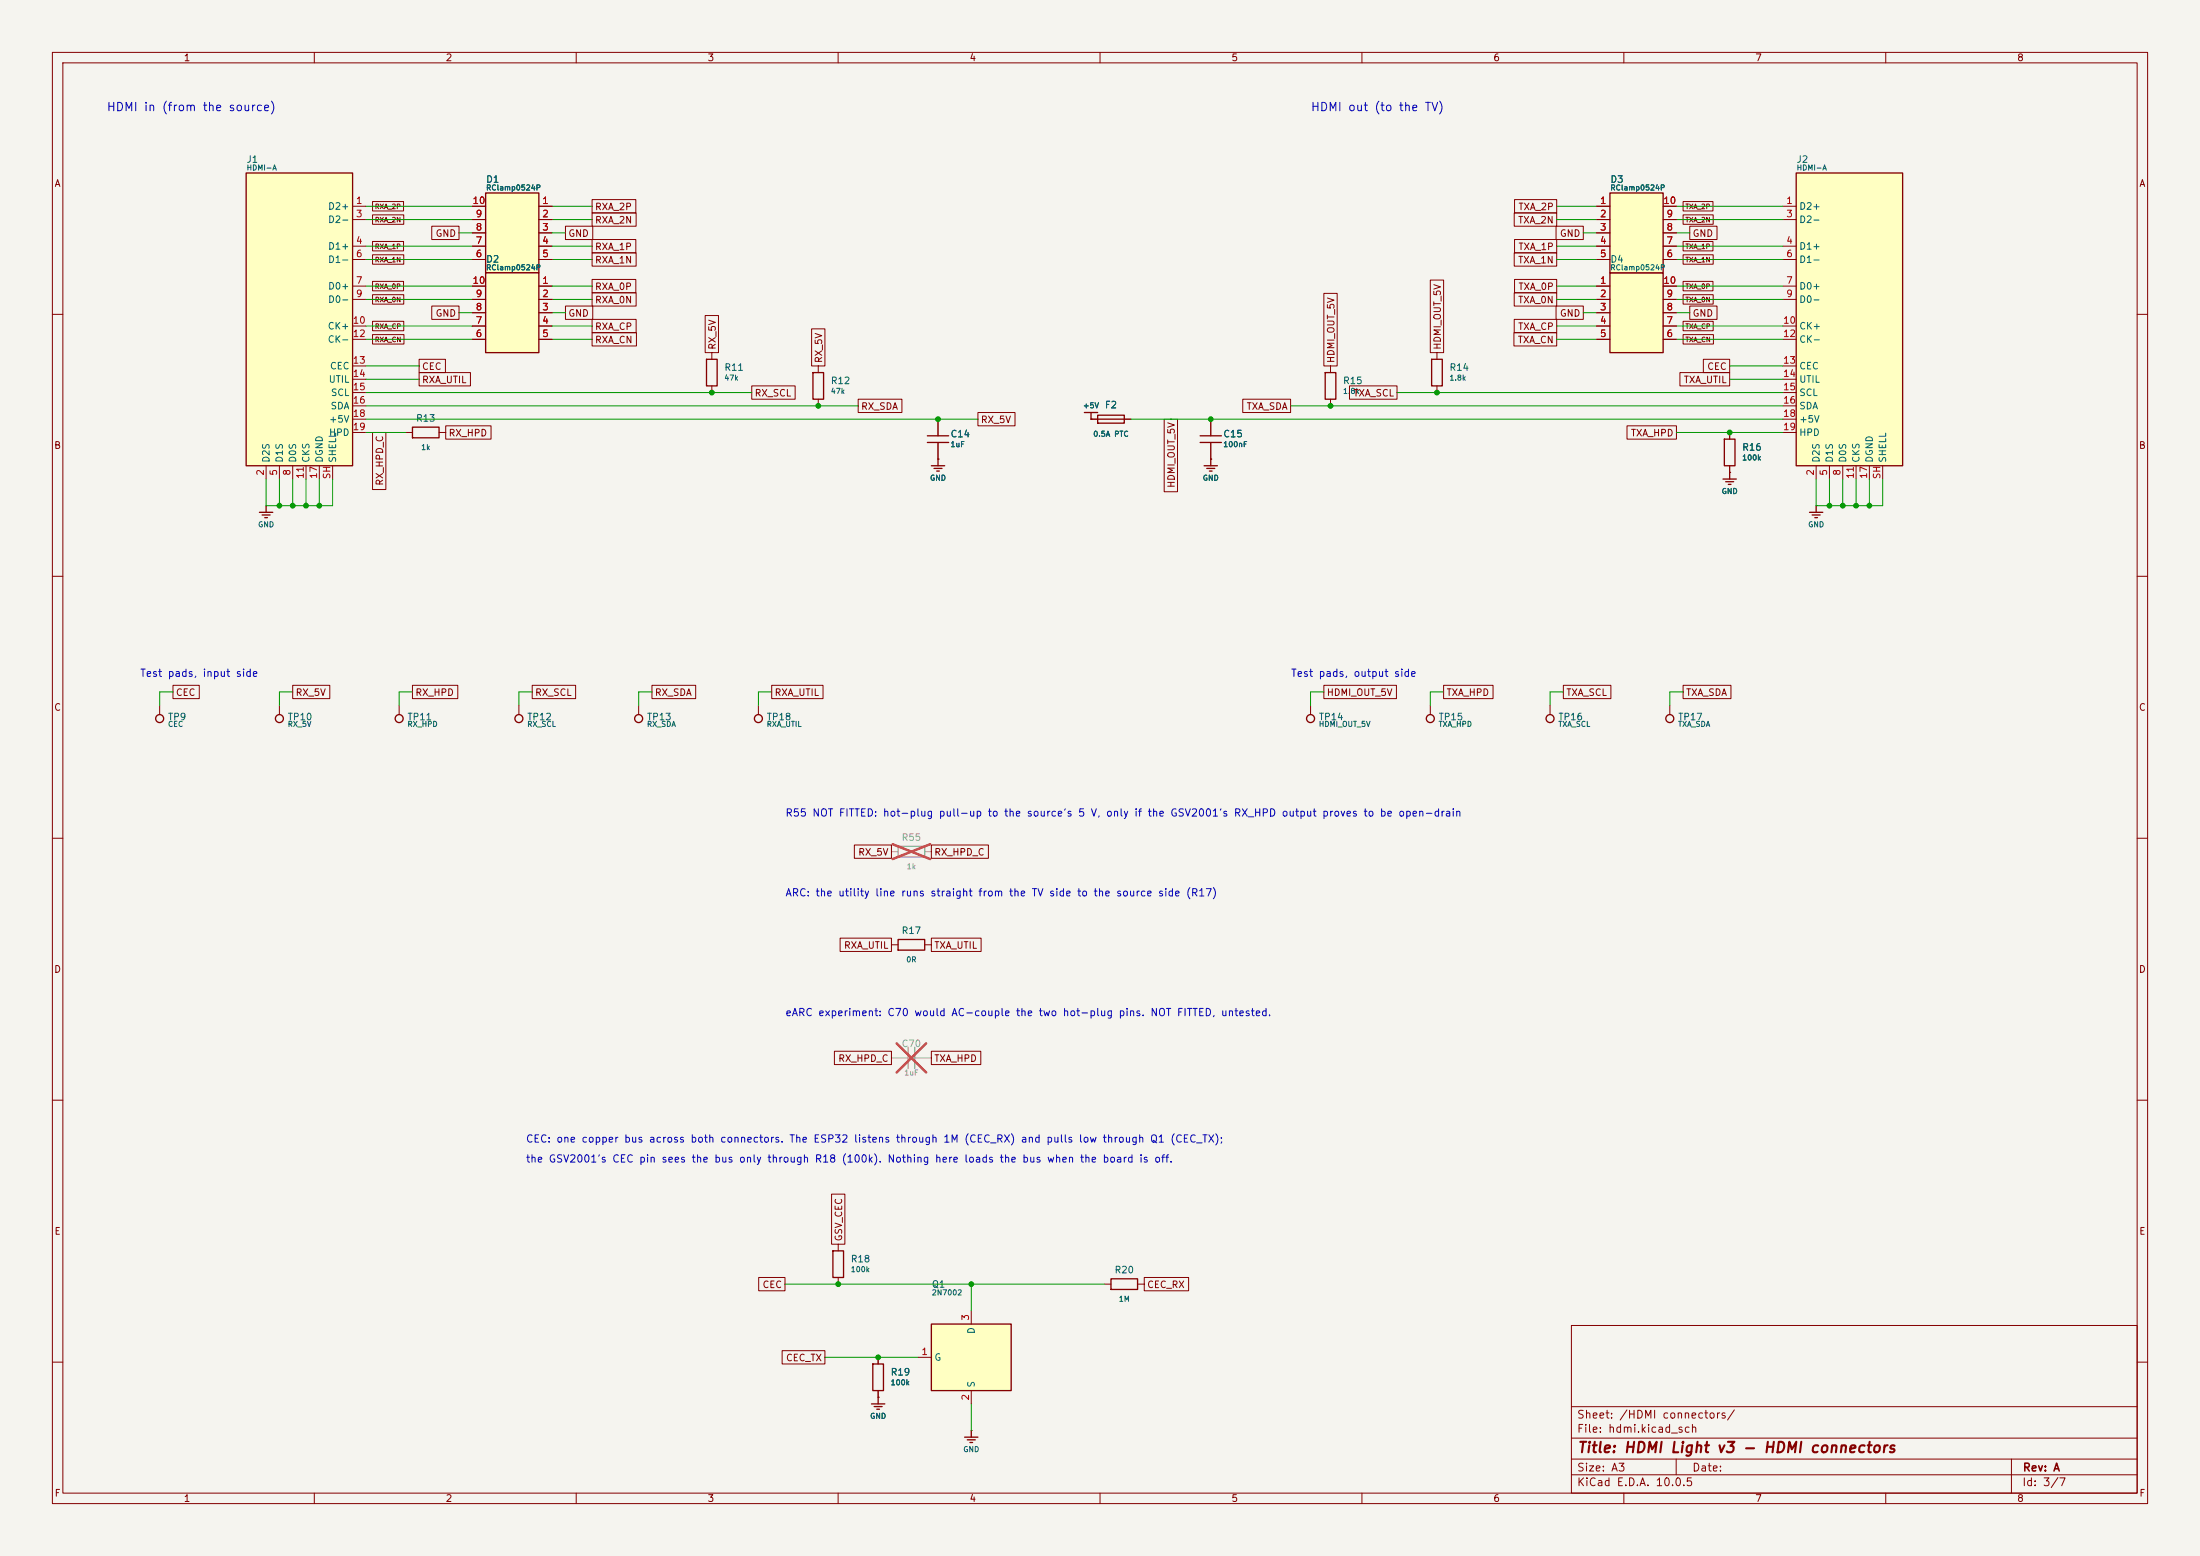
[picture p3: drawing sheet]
<svg xmlns="http://www.w3.org/2000/svg" width="420mm" height="297mm" viewBox="0 0 420 297" stroke-linecap="round" stroke-linejoin="round" font-family="sans-serif">
<path d="M0 0h420v297h-420z" fill="#f5f4ef" stroke="#f5f4ef" stroke-width=".19"/>
<g fill="none" stroke="#840000" stroke-width=".19">
<path d="M10 10h400v277h-400zM12 12h396v273h-396zM60 10v2M110 10v2M160 10v2M210 10v2M260 10v2M310 10v2M360 10v2M10 60h2M274.3 67.3v1.3M274.3 73.7v1.2"/>
<path d="M408 60h2M231.1 87.6h.1M231.1 80v3.2M231.1 84.5v3.1M10 110h2M408 110h2M10 160h2M408 160h2M10 210h2M408 210h2M300 253h108v32h-108zM10 260h2"/>
<path d="M300 278.5h108M300 274.5h108M300 268.5h108M320 278.5v3M384 278.5v6.5M408 260h2M60 285v2M110 285v2M160 285v2M210 285v2M260 285v2M300 281.5h108"/>
<path d="M310 285v2M360 285v2"/>
</g>
<path d="M171.4 161.5h5.1v2.1h-5.1z" fill="none" stroke="#9c9b98" stroke-width=".25"/>
<path d="M170.2 162.6h1.2M176.5 162.6h1.3" fill="none" stroke="#9c9b98" stroke-width=".19"/>
<path d="M170.4 161.1l7.2 2.9M177.6 161.1l-7.2 2.9" fill="none" stroke="#e12e31" stroke-width=".46"/>
<path d="M273.3 68.6h2v5.1h-2zM229.1 83.2h4.1M229.1 84.5h4.1M229.9 88.9h2.5M230.4 89.4h1.5M230.9 89.9h.5M231.1 87.6v1.3" fill="none" stroke="#840000" stroke-width=".25"/>
<path d="M307.3 52.1h10.2v15.2h-10.2z" fill="#ffffc2"/>
<path d="M307.3 52.1h10.2v15.2h-10.2z" fill="none" stroke="#840000" stroke-width=".25"/>
<path d="M304.8 54.6h2.5M304.8 57.2h2.5M304.8 59.7h2.5M317.5 54.6h2.5M317.5 57.2h2.5M317.5 59.7h2.5M304.8 62.2h2.5M304.8 64.8h2.5M317.5 62.2h2.5M317.5 64.8h2.5" fill="none" stroke="#840000" stroke-width=".19"/>
<path d="M307.3 36.8h10.2v15.3h-10.2z" fill="#ffffc2"/>
<path d="M307.3 36.8h10.2v15.3h-10.2z" fill="none" stroke="#840000" stroke-width=".25"/>
<path d="M304.8 39.4h2.5M317.5 39.4h2.5M304.8 41.9h2.5M304.8 44.5h2.5M304.8 47h2.5M304.8 49.5h2.5M317.5 41.9h2.5M317.5 44.5h2.5M317.5 47h2.5M317.5 49.5h2.5" fill="none" stroke="#840000" stroke-width=".19"/>
<path d="M342.9 33h20.3v55.9h-20.3z" fill="#ffffc2"/>
<g fill="none" stroke="#840000" stroke-width=".25">
<path d="M342.9 33h20.3v55.9h-20.3zM134.9 68.6h2v5.1h-2zM155.2 71.1h2v5.1h-2zM328.9 91.4h2.6M329.2 83.8h2v5.1h-2zM329.4 91.9h1.6M329.9 92.5h.6M330.2 90.2v1.2M345.4 97.8h2.6M345.9 98.3h1.6M346.5 98.8h.5M346.7 96.5v1.3"/>
<circle cx="250.2" cy="137.2" r=".76"/>
<circle cx="273.1" cy="137.2" r=".76"/>
<circle cx="295.9" cy="137.2" r=".76"/>
<circle cx="318.8" cy="137.2" r=".76"/>
</g>
<g fill="none" stroke="#840000" stroke-width=".19">
<path d="M340.4 39.4h2.5M340.4 41.9h2.5M340.4 47h2.5M340.4 49.5h2.5M340.4 54.6h2.5M340.4 57.2h2.5M135.9 67.3v1.3M135.9 73.7v1.2M156.2 69.9v1.2M156.2 76.2v1.3M340.4 62.2h2.5M340.4 64.8h2.5"/>
<path d="M340.4 69.9h2.5M340.4 72.4h2.5M340.4 74.9h2.5M340.4 77.5h2.5M330.2 90.2h.1M330.2 82.6v1.2M330.2 88.9v1.3M340.4 80h2.5M340.4 82.6h2.5M346.7 96.5h.1M346.7 88.9v2.5M349.2 88.9v2.5"/>
<path d="M351.8 88.9v2.5M354.3 88.9v2.5M356.9 88.9v2.5M359.4 88.9v2.5M250.2 134.6v1.8M273 134.6v1.8M295.9 134.6v1.8M318.8 134.6v1.8"/>
</g>
<path d="M92.7 36.8h10.2v15.3h-10.2z" fill="#ffffc2"/>
<path d="M92.7 36.8h10.2v15.3h-10.2z" fill="none" stroke="#840000" stroke-width=".25"/>
<path d="M90.2 39.4h2.5M102.9 39.4h2.5M90.2 41.9h2.5M90.2 44.5h2.5M90.2 47h2.5M90.2 49.5h2.5M102.9 41.9h2.5M102.9 44.5h2.5M102.9 47h2.5M102.9 49.5h2.5" fill="none" stroke="#840000" stroke-width=".19"/>
<path d="M92.7 52.1h10.2v15.2h-10.2z" fill="#ffffc2"/>
<path d="M92.7 52.1h10.2v15.2h-10.2zM253 71.1h2v5.1h-2zM78.7 81.5h5.1v2.1h-5.1z" fill="none" stroke="#840000" stroke-width=".25"/>
<g fill="none" stroke="#840000" stroke-width=".19">
<path d="M90.2 54.6h2.5M90.2 57.2h2.5M90.2 59.7h2.5M102.9 54.6h2.5M102.9 57.2h2.5M102.9 59.7h2.5M90.2 62.2h2.5M90.2 64.8h2.5M102.9 62.2h2.5M102.9 64.8h2.5M254 69.9v1.2M254 76.2v1.3"/>
<path d="M77.5 82.6h1.2M83.8 82.6h1.3"/>
</g>
<path d="M47 33h20.3v55.9h-20.3z" fill="#ffffc2"/>
<g fill="none" stroke="#840000" stroke-width=".25">
<path d="M47 33h20.3v55.9h-20.3zM207 78.7h2.5M208.3 78.7v1.3M209.5 79.2h5.1v1.6h-5.1zM49.5 97.8h2.6M50 98.3h1.6M50.5 98.8h.6M50.8 96.5v1.3M177 83.2h4.1M177 84.5h4.1M177.8 88.9h2.5M178.3 89.4h1.5"/>
<path d="M178.8 89.9h.5M179.1 87.6v1.3M209.5 80h5.1M159 238.8h2v5h-2zM212.1 244.1h5.1v2h-5.1zM166.4 268h2.5M166.9 268.5h1.5M167.4 269h.5M167.6 266.7v1.3"/>
<circle cx="30.5" cy="137.2" r=".76"/>
<circle cx="53.3" cy="137.2" r=".76"/>
<circle cx="76.2" cy="137.2" r=".76"/>
<circle cx="99.1" cy="137.2" r=".76"/>
<circle cx="121.9" cy="137.2" r=".76"/>
<circle cx="144.8" cy="137.2" r=".76"/>
</g>
<g fill="none" stroke="#840000" stroke-width=".19">
<path d="M67.3 39.4h2.5M67.3 41.9h2.5M67.3 47h2.5M67.3 49.5h2.5M67.3 54.6h2.5M67.3 57.2h2.5M67.3 62.2h2.5M67.3 64.8h2.5M67.3 69.9h2.5M67.3 72.4h2.5M67.3 74.9h2.5M67.3 77.5h2.5"/>
<path d="M50.8 96.5h.1M50.8 88.9v2.5M53.3 88.9v2.5M55.9 88.9v2.5M58.4 88.9v2.5M61 88.9v2.5M63.5 88.9v2.5M67.3 80h2.5M67.3 82.6h2.5M179.1 87.6h.1M179.1 80v3.2M179.1 84.5v3.1"/>
<path d="M208.3 80h.1M208.3 80h1.2M214.6 80h1.3M30.5 134.6v1.8M53.3 134.6v1.8M76.2 134.6v1.8M99.1 134.6v1.8M121.9 134.6v1.8M144.8 134.6v1.8M160 237.5v1.3M160 243.8v1.3M210.8 245.1h1.3"/>
<path d="M217.2 245.1h1.2M167.6 266.7h.1"/>
</g>
<path d="M173.4 199.9v4.1M174.6 199.9v4.1" fill="none" stroke="#9c9b98" stroke-width=".25"/>
<path d="M170.2 201.9h3.2M174.6 201.9h3.2" fill="none" stroke="#9c9b98" stroke-width=".19"/>
<path d="M171.2 199.2l5.6 5.5M176.8 199.2l-5.6 5.5" fill="none" stroke="#e12e31" stroke-width=".46"/>
<path d="M177.8 252.7h15.2v12.7h-15.2z" fill="#ffffc2"/>
<path d="M171.4 179.3h5.1v2.1h-5.1zM177.8 252.7h15.2v12.7h-15.2zM166.6 260.3h2.1v5.1h-2.1zM184.1 274.3h2.6M184.7 274.8h1.5M185.2 275.3h.5M185.4 273v1.3" fill="none" stroke="#840000" stroke-width=".25"/>
<g fill="none" stroke="#840000" stroke-width=".19">
<path d="M71.1 38.5h5.9v1.8h-5.9zM90.2 39.4h2.5M102.9 39.4h2.5M113 38.1h8.4v2.5h-8.4zM289.1 38.1h8.1v2.5h-8.1zM304.8 39.4h2.5M317.5 39.4h2.5M321.3 38.5h5.7v1.8h-5.7zM71.1 41h6v1.8h-6zM71.1 46.1h5.9v1.8h-5.9zM71.1 48.6h6v1.8h-6zM71.1 53.7h5.9v1.8h-5.9z"/>
<path d="M71.1 56.2h6v1.9h-6zM82.4 43.2h5.2v2.5h-5.2zM82.4 58.4h5.2v2.6h-5.2zM90.2 54.6h2.5M90.2 57.2h2.5M90.2 59.7h2.5M90.2 41.9h2.5M90.2 44.5h2.5M90.2 47h2.5M90.2 49.5h2.5M102.9 54.6h2.5M102.9 57.2h2.5"/>
<path d="M102.9 59.7h2.5M102.9 41.9h2.5M102.9 44.5h2.5M102.9 47h2.5M102.9 49.5h2.5M107.9 58.4h5.3v2.6h-5.3zM107.9 43.2h5.3v2.5h-5.3zM113 48.3h8.4v2.5h-8.4zM113 53.3h8.4v2.6h-8.4zM113 55.9h8.4v2.5h-8.4zM113 45.7h8.4v2.6h-8.4zM113 40.6h8.4v2.6h-8.4z"/>
<path d="M252.7 56h2.6v13.9h-2.6zM273 53.5h2.6v13.8h-2.6zM289.1 55.9h8.1v2.5h-8.1zM289.1 48.3h8.1v2.5h-8.1zM289.1 40.6h8.1v2.6h-8.1zM289.1 53.3h8.1v2.6h-8.1zM289.1 45.7h8.1v2.6h-8.1zM297.1 58.4h5.2v2.6h-5.2zM297.1 43.2h5.2v2.5h-5.2zM304.8 54.6h2.5M304.8 57.2h2.5M304.8 59.7h2.5"/>
<path d="M304.8 41.9h2.5M304.8 44.5h2.5M304.8 47h2.5M304.8 49.5h2.5M317.5 54.6h2.5M317.5 57.2h2.5M317.5 59.7h2.5M317.5 41.9h2.5M317.5 44.5h2.5M317.5 47h2.5M317.5 49.5h2.5M321.3 56.2h5.8v1.9h-5.8z"/>
<path d="M321.3 53.7h5.7v1.8h-5.7zM321.3 48.6h5.8v1.8h-5.8zM321.3 46.1h5.7v1.8h-5.7zM321.3 41h5.8v1.8h-5.8zM322.6 58.4h5.2v2.6h-5.2zM322.6 43.2h5.2v2.5h-5.2zM71.1 61.3h6v1.8h-6zM71.1 63.9h6v1.8h-6zM80 68.6h5v2.5h-5zM80 71.1h9.8v2.6h-9.8zM90.2 62.2h2.5M90.2 64.8h2.5"/>
<path d="M102.9 62.2h2.5M102.9 64.8h2.5M113 61h8.4v2.5h-8.4zM113 63.5h8.5v2.5h-8.5zM134.6 60.2h2.6v7.1h-2.6zM143.5 73.7h8.3v2.5h-8.3zM154.9 62.8h2.6v7.1h-2.6zM163.8 76.2h8.4v2.5h-8.4zM186.7 78.7h7.1v2.6h-7.1zM237.2 76.2h9.2v2.5h-9.2zM257.6 73.7h9.1v2.5h-9.1zM289 63.5h8.2v2.5h-8.2z"/>
<path d="M289.1 61h8.1v2.5h-8.1zM304.8 62.2h2.5M304.8 64.8h2.5M317.5 62.2h2.5M317.5 64.8h2.5M320.7 71.1h9.5v2.6h-9.5zM321.3 61.3h5.8v1.8h-5.8zM321.3 63.9h5.8v1.8h-5.8zM325.2 68.6h5v2.5h-5zM71.1 82.6h2.6v10.8h-2.6zM85.1 81.3h8.6v2.5h-8.6zM179.1 87.6h.1"/>
<path d="M179.1 80v3.2M179.1 84.5v3.1M208.3 80h.1M208.3 80h1.2M214.6 80h1.3M222.2 80h2.6v13.9h-2.6zM231.1 87.6h.1M231.1 80v3.2M231.1 84.5v3.1M310.6 81.3h9.4v2.5h-9.4zM330.2 90.2h.1M330.2 82.6v1.2"/>
<path d="M330.2 88.9v1.3M33 130.8h5v2.6h-5zM55.9 130.8h7.1v2.6h-7.1zM78.7 130.8h8.7v2.6h-8.7zM101.6 130.8h8.3v2.6h-8.3zM124.5 130.8h8.3v2.6h-8.3zM147.3 130.8h9.8v2.6h-9.8zM252.7 130.8h13.9v2.6h-13.9zM275.6 130.8h9.4v2.6h-9.4zM298.4 130.8h9.1v2.6h-9.1zM321.3 130.8h9.1v2.6h-9.1zM160.4 179.1h9.8v2.5h-9.8z"/>
<path d="M163.1 161.3h7.1v2.5h-7.1zM177.8 179.1h9.5v2.5h-9.5zM177.8 161.3h10.9v2.5h-10.9zM170.2 180.3h1.2M176.5 180.3h1.3M159.3 200.7h10.9v2.5h-10.9zM177.8 200.7h9.4v2.5h-9.4zM158.7 227.9h2.6v9.6h-2.6zM144.8 243.8h5.1v2.6h-5.1zM149.3 257.8h8.2v2.6h-8.2zM167.6 259.1v1.2M175.3 259.1h2.5"/>
<path d="M185.4 250.2v2.5M218.4 243.8h8.5v2.6h-8.5zM167.6 266.7h.1M167.6 265.4v1.3M185.4 273h.1M185.4 265.4v2.6"/>
</g>
<g fill="none" stroke="#009600" stroke-width=".19">
<path d="M69.8 39.4h20.4M105.4 39.4h7.6M297.2 39.4h7.6M320 39.4h20.4M69.8 47h20.4M69.8 49.5h20.4M69.8 54.6h20.4M69.8 57.2h20.4M69.8 41.9h20.4M87.6 59.7h2.6M87.6 44.5h2.6M105.4 59.7h2.5"/>
<path d="M105.4 47h7.6M105.4 49.5h7.6M105.4 54.6h7.6M105.4 57.2h7.6M105.4 41.9h7.6M105.4 44.5h2.5M297.2 47h7.6M297.2 49.5h7.6M297.2 54.6h7.6M297.2 57.2h7.6M297.2 41.9h7.6M302.3 59.7h2.5"/>
<path d="M302.3 44.5h2.5M320 59.7h2.6M320 47h20.4M320 49.5h20.4M320 54.6h20.4M320 57.2h20.4M320 41.9h20.4M320 44.5h2.6M69.8 72.4h10.2M69.8 69.9h10.2M69.8 77.5h94M69.8 62.2h20.4"/>
<path d="M69.8 64.8h20.4M69.8 74.9h73.7M105.4 62.2h7.6M105.4 64.8h7.6M246.4 77.5h94M266.7 74.9h73.7M297.2 62.2h7.6M297.2 64.8h7.6M320 62.2h20.4M320 64.8h20.4M330.2 72.4h10.2M330.2 69.9h10.2"/>
<path d="M50.8 91.4v5.1h12.7v-5.1M53.3 91.4v5.1M55.9 91.4v5.1M58.4 91.4v5.1M61 91.4v5.1M69.8 80h116.9M69.8 82.6h7.7M215.9 80h124.5M320 82.6h20.4M346.7 91.4v5.1h12.7v-5.1M349.2 91.4v5.1M351.8 91.4v5.1"/>
<path d="M354.3 91.4v5.1M356.9 91.4v5.1M33 132.1h-2.5v2.5M55.9 132.1h-2.6v2.5M78.7 132.1h-2.5v2.5M101.6 132.1h-2.5v2.5M124.5 132.1h-2.6v2.5M147.3 132.1h-2.5v2.5M252.7 132.1h-2.5v2.5M275.6 132.1h-2.6v2.5M298.4 132.1h-2.5v2.5M321.3 132.1h-2.5v2.5"/>
<path d="M149.9 245.1h60.9M157.5 259.1h17.8M185.4 245.1v5.1M185.4 268v5"/>
</g>
<g fill="#009600" stroke="#009600" stroke-width=".19">
<circle cx="156.2" cy="77.5" r=".46"/>
<circle cx="179.1" cy="80" r=".46"/>
<circle cx="185.4" cy="245.1" r=".46"/>
<circle cx="160" cy="245.1" r=".46"/>
<circle cx="167.6" cy="259.1" r=".46"/>
<circle cx="58.4" cy="96.5" r=".46"/>
<circle cx="61" cy="96.5" r=".46"/>
<circle cx="53.3" cy="96.5" r=".46"/>
<circle cx="55.9" cy="96.5" r=".46"/>
<circle cx="135.9" cy="74.9" r=".46"/>
<circle cx="354.3" cy="96.5" r=".46"/>
<circle cx="356.9" cy="96.5" r=".46"/>
<circle cx="349.2" cy="96.5" r=".46"/>
<circle cx="351.8" cy="96.5" r=".46"/>
<circle cx="274.3" cy="74.9" r=".46"/>
<circle cx="330.2" cy="82.6" r=".46"/>
<circle cx="231.1" cy="80" r=".46"/>
<circle cx="254" cy="77.5" r=".46"/>
</g>
<text font-size="2" fill="#840000" x="301" y="277.8">Title: HDMI Light v3 - HDMI connectors</text>
<g font-size="1.6" fill="#0000c2">
<text x="20.3" y="21.6">HDMI in (from the source)</text>
<text x="250.1" y="21.6">HDMI out (to the TV)</text>
</g>
<g font-size="1.5" fill="#840000">
<text x="300.9" y="273.8">File: hdmi.kicad_sch</text>
<text x="300.9" y="271.1">Sheet: /HDMI connectors/</text>
<text x="300.9" y="281.2">Size: A3</text>
<text x="322.9" y="281.2">Date:</text>
<text x="386" y="281.2">Rev: A</text>
<text x="300.9" y="284">KiCad E.D.A. 10.0.5</text>
<text x="385.9" y="284">Id: 3/7</text>
</g>
<g font-size="1.4" fill="#0000c2">
<text x="26.6" y="129.5">Test pads, input side</text>
<text x="246.3" y="129.5">Test pads, output side</text>
<text x="149.8" y="156.2">R55 NOT FITTED: hot-plug pull-up to the source's 5 V, only if the GSV2001's RX_HPD output proves to be open-drain</text>
<text x="149.8" y="171.4">ARC: the utility line runs straight from the TV side to the source side (R17)</text>
<text x="149.8" y="194.3">eARC experiment: C70 would AC-couple the two hot-plug pins. NOT FITTED, untested.</text>
<text x="100.3" y="218.4">CEC: one copper bus across both connectors. The ESP32 listens through 1M (CEC_RX) and pulls low through Q1 (CEC_TX);</text>
<text x="100.3" y="222.2">the GSV2001's CEC pin sees the bus only through R18 (100k). Nothing here loads the bus when the board is off.</text>
</g>
<g font-size="1.3" fill="#840000">
<text x="35" y="12">1</text>
<text x="85" y="12">2</text>
<text x="135" y="12">3</text>
<text x="185" y="12">4</text>
<text x="235" y="12">5</text>
<text x="285" y="12">6</text>
<text x="335" y="12">7</text>
<text x="385" y="12">8</text>
<text x="10.3" y="36">A</text>
<text x="408.3" y="36">A</text>
<text x="113.5" y="40.4">RXA_2P</text>
<text x="289.8" y="40.4">TXA_2P</text>
<text x="83.1" y="45.5">GND</text>
<text x="108.4" y="45.5">GND</text>
<text x="113.5" y="43">RXA_2N</text>
<text x="289.7" y="43">TXA_2N</text>
<text x="297.7" y="45.5">GND</text>
<text x="323" y="45.5">GND</text>
<text x="113.5" y="50.6">RXA_1N</text>
<text x="113.5" y="48">RXA_1P</text>
<text x="289.7" y="50.6">TXA_1N</text>
<text x="289.8" y="48">TXA_1P</text>
<text x="113.5" y="55.7">RXA_0P</text>
<text x="113.5" y="58.2">RXA_0N</text>
<text x="289.7" y="58.2">TXA_0N</text>
<text x="289.8" y="55.7">TXA_0P</text>
<text x="83.1" y="60.7">GND</text>
<text x="108.4" y="60.7">GND</text>
<text x="113.5" y="63.3">RXA_CP</text>
<text x="113.5" y="65.8">RXA_CN</text>
<text x="289.6" y="65.8">TXA_CN</text>
<text x="289.7" y="63.3">TXA_CP</text>
<text x="297.7" y="60.7">GND</text>
<text x="323" y="60.7">GND</text>
<text x="80.5" y="70.9">CEC</text>
<text x="136.9" y="66.9" transform="rotate(-90 136.9 66.9)">RX_5V</text>
<text x="157.3" y="69.4" transform="rotate(-90 157.3 69.4)">RX_5V</text>
<text x="255.1" y="69.4" transform="rotate(-90 255.1 69.4)">HDMI_OUT_5V</text>
<text x="275.4" y="66.9" transform="rotate(-90 275.4 66.9)">HDMI_OUT_5V</text>
<text x="325.8" y="70.9">CEC</text>
<text x="80.5" y="73.4">RXA_UTIL</text>
<text x="144" y="76">RX_SCL</text>
<text x="258.3" y="76">TXA_SCL</text>
<text x="321.3" y="73.4">TXA_UTIL</text>
<text x="85.5" y="83.6">RX_HPD</text>
<text x="164.3" y="78.5">RX_SDA</text>
<text x="187.1" y="81.1">RX_5V</text>
<text x="237.9" y="78.5">TXA_SDA</text>
<text x="311.2" y="83.6">TXA_HPD</text>
<text x="10.2" y="86">B</text>
<text x="408.2" y="86">B</text>
<text x="73.4" y="92.8" transform="rotate(-90 73.4 92.8)">RX_HPD_C</text>
<text x="224.6" y="93.2" transform="rotate(-90 224.6 93.2)">HDMI_OUT_5V</text>
<text x="10.2" y="136">C</text>
<text x="33.5" y="133.1">CEC</text>
<text x="56.3" y="133.1">RX_5V</text>
<text x="79.2" y="133.1">RX_HPD</text>
<text x="102" y="133.1">RX_SCL</text>
<text x="124.9" y="133.1">RX_SDA</text>
<text x="147.8" y="133.1">RXA_UTIL</text>
<text x="253.2" y="133.1">HDMI_OUT_5V</text>
<text x="276" y="133.1">TXA_HPD</text>
<text x="298.9" y="133.1">TXA_SCL</text>
<text x="321.8" y="133.1">TXA_SDA</text>
<text x="408.2" y="136">C</text>
<text x="163.7" y="163.6">RX_5V</text>
<text x="178.2" y="163.6">RX_HPD_C</text>
<text x="10.2" y="186">D</text>
<text x="161" y="181.4">RXA_UTIL</text>
<text x="178.2" y="181.4">TXA_UTIL</text>
<text x="408.2" y="186">D</text>
<text x="159.9" y="203">RX_HPD_C</text>
<text x="178.2" y="203">TXA_HPD</text>
<text x="10.3" y="236">E</text>
<text x="161.1" y="237" transform="rotate(-90 161.1 237)">GSV_CEC</text>
<text x="408.3" y="236">E</text>
<text x="145.5" y="246.2">CEC</text>
<text x="218.9" y="246.2">CEC_RX</text>
<text x="149.9" y="260.1">CEC_TX</text>
<text x="10.3" y="286">F</text>
<text x="35" y="287">1</text>
<text x="85" y="287">2</text>
<text x="135" y="287">3</text>
<text x="185" y="287">4</text>
<text x="235" y="287">5</text>
<text x="285" y="287">6</text>
<text x="335" y="287">7</text>
<text x="385" y="287">8</text>
<text x="408.3" y="286">F</text>
</g>
<g font-size="1.3" fill="#006464">
<text x="47" y="31.4">J1</text>
<text x="92.7" y="35.2">D1</text>
<text x="307.3" y="35.2">D3</text>
<text x="342.9" y="31.4">J2</text>
<text x="62.5" y="40.3">D2+</text>
<text x="343.4" y="40.3">D2+</text>
<text x="62.5" y="42.9">D2-</text>
<text x="62.5" y="48">D1+</text>
<text x="343.4" y="42.9">D2-</text>
<text x="343.4" y="48">D1+</text>
<text x="62.5" y="50.5">D1-</text>
<text x="92.7" y="50.4">D2</text>
<text x="307.3" y="50.4">D4</text>
<text x="343.4" y="50.5">D1-</text>
<text x="62.5" y="55.6">D0+</text>
<text x="62.5" y="58.1">D0-</text>
<text x="343.4" y="55.6">D0+</text>
<text x="343.4" y="58.1">D0-</text>
<text x="62.5" y="63.2">CK+</text>
<text x="62.5" y="65.7">CK-</text>
<text x="343.4" y="63.2">CK+</text>
<text x="343.4" y="65.7">CK-</text>
<text x="62.9" y="70.8">CEC</text>
<text x="138.2" y="71.1">R11</text>
<text x="276.6" y="71.1">R14</text>
<text x="343.4" y="70.8">CEC</text>
<text x="62.6" y="73.4">UTIL</text>
<text x="63.1" y="75.9">SCL</text>
<text x="158.5" y="73.6">R12</text>
<text x="256.3" y="73.6">R15</text>
<text x="343.4" y="73.4">UTIL</text>
<text x="343.4" y="75.9">SCL</text>
<text x="62.7" y="81">+5V</text>
<text x="62.7" y="83.5">HPD</text>
<text x="63" y="78.4">SDA</text>
<text x="79.3" y="80.8">R13</text>
<text x="181.4" y="83.8">C14</text>
<text x="210.8" y="78.2">F2</text>
<text x="233.4" y="83.8">C15</text>
<text x="343.4" y="78.4">SDA</text>
<text x="343.4" y="81">+5V</text>
<text x="343.4" y="83.5">HPD</text>
<text x="51.8" y="88.4" transform="rotate(-90 51.8 88.4)">D2S</text>
<text x="54.3" y="88.4" transform="rotate(-90 54.3 88.4)">D1S</text>
<text x="56.8" y="88.4" transform="rotate(-90 56.8 88.4)">D0S</text>
<text x="59.4" y="88.4" transform="rotate(-90 59.4 88.4)">CKS</text>
<text x="61.9" y="88.4" transform="rotate(-90 61.9 88.4)">DGND</text>
<text x="64.5" y="88.4" transform="rotate(-90 64.5 88.4)">SHELL</text>
<text x="332.5" y="86.3">R16</text>
<text x="347.7" y="88.4" transform="rotate(-90 347.7 88.4)">D2S</text>
<text x="350.2" y="88.4" transform="rotate(-90 350.2 88.4)">D1S</text>
<text x="352.8" y="88.4" transform="rotate(-90 352.8 88.4)">D0S</text>
<text x="355.3" y="88.4" transform="rotate(-90 355.3 88.4)">CKS</text>
<text x="357.8" y="88.4" transform="rotate(-90 357.8 88.4)">DGND</text>
<text x="360.4" y="88.4" transform="rotate(-90 360.4 88.4)">SHELL</text>
<text x="32" y="137.8">TP9</text>
<text x="54.8" y="137.8">TP10</text>
<text x="77.7" y="137.8">TP11</text>
<text x="100.5" y="137.8">TP12</text>
<text x="123.4" y="137.8">TP13</text>
<text x="146.3" y="137.8">TP18</text>
<text x="251.7" y="137.8">TP14</text>
<text x="274.5" y="137.8">TP15</text>
<text x="297.4" y="137.8">TP16</text>
<text x="320.3" y="137.8">TP17</text>
<text x="172" y="178.6">R17</text>
<text x="162.3" y="241.3">R18</text>
<text x="212.7" y="243.3">R20</text>
<text x="177.8" y="246.1">Q1</text>
<text x="186.4" y="254.7" transform="rotate(-90 186.4 254.7)">D</text>
<text x="169.9" y="262.9">R19</text>
<text x="178.3" y="260">G</text>
<text x="186.4" y="264.9" transform="rotate(-90 186.4 264.9)">S</text>
</g>
<g font-size="1.3" fill="#a90000">
<text x="67.8" y="39.2">1</text>
<text x="67.8" y="41.8">3</text>
<text x="90.1" y="39.2">10</text>
<text x="90.7" y="41.8">9</text>
<text x="103.4" y="39.2">1</text>
<text x="103.4" y="41.8">2</text>
<text x="305.3" y="39.2">1</text>
<text x="305.3" y="41.8">2</text>
<text x="317.4" y="39.2">10</text>
<text x="318" y="41.8">9</text>
<text x="340.9" y="39.2">1</text>
<text x="340.9" y="41.8">3</text>
<text x="67.8" y="46.9">4</text>
<text x="90.7" y="46.9">7</text>
<text x="90.7" y="44.3">8</text>
<text x="103.4" y="44.3">3</text>
<text x="103.4" y="46.9">4</text>
<text x="305.3" y="44.3">3</text>
<text x="305.3" y="46.9">4</text>
<text x="318" y="46.9">7</text>
<text x="318" y="44.3">8</text>
<text x="340.9" y="46.9">4</text>
<text x="67.8" y="49.4">6</text>
<text x="90.7" y="49.4">6</text>
<text x="103.4" y="49.4">5</text>
<text x="305.3" y="49.4">5</text>
<text x="318" y="49.4">6</text>
<text x="340.9" y="49.4">6</text>
<text x="67.8" y="54.5">7</text>
<text x="67.8" y="57">9</text>
<text x="90.1" y="54.5">10</text>
<text x="90.7" y="59.6">8</text>
<text x="90.7" y="57">9</text>
<text x="103.4" y="54.5">1</text>
<text x="103.4" y="57">2</text>
<text x="103.4" y="59.6">3</text>
<text x="305.3" y="54.5">1</text>
<text x="305.3" y="57">2</text>
<text x="305.3" y="59.6">3</text>
<text x="317.4" y="54.5">10</text>
<text x="318" y="59.6">8</text>
<text x="318" y="57">9</text>
<text x="340.9" y="54.5">7</text>
<text x="340.9" y="57">9</text>
<text x="67.2" y="62.1">10</text>
<text x="67.2" y="64.6">12</text>
<text x="90.7" y="64.6">6</text>
<text x="90.7" y="62.1">7</text>
<text x="103.4" y="62.1">4</text>
<text x="103.4" y="64.6">5</text>
<text x="305.3" y="62.1">4</text>
<text x="305.3" y="64.6">5</text>
<text x="318" y="64.6">6</text>
<text x="318" y="62.1">7</text>
<text x="340.3" y="62.1">10</text>
<text x="340.3" y="64.6">12</text>
<text x="67.2" y="69.7">13</text>
<text x="340.3" y="69.7">13</text>
<text x="67.2" y="72.3">14</text>
<text x="67.2" y="74.8">15</text>
<text x="67.2" y="77.3">16</text>
<text x="340.3" y="72.3">14</text>
<text x="340.3" y="74.8">15</text>
<text x="340.3" y="77.3">16</text>
<text x="67.2" y="79.9">18</text>
<text x="67.2" y="82.4">19</text>
<text x="340.3" y="79.9">18</text>
<text x="340.3" y="82.4">19</text>
<text x="50.7" y="90.9" transform="rotate(-90 50.7 90.9)">2</text>
<text x="53.2" y="90.9" transform="rotate(-90 53.2 90.9)">5</text>
<text x="55.7" y="90.9" transform="rotate(-90 55.7 90.9)">8</text>
<text x="58.3" y="91.5" transform="rotate(-90 58.3 91.5)">11</text>
<text x="60.8" y="91.5" transform="rotate(-90 60.8 91.5)">17</text>
<text x="63.4" y="91.6" transform="rotate(-90 63.4 91.6)">SH</text>
<text x="346.6" y="90.9" transform="rotate(-90 346.6 90.9)">2</text>
<text x="349.1" y="90.9" transform="rotate(-90 349.1 90.9)">5</text>
<text x="351.7" y="90.9" transform="rotate(-90 351.7 90.9)">8</text>
<text x="354.2" y="91.5" transform="rotate(-90 354.2 91.5)">11</text>
<text x="356.7" y="91.5" transform="rotate(-90 356.7 91.5)">17</text>
<text x="359.3" y="91.6" transform="rotate(-90 359.3 91.6)">SH</text>
<text x="185.3" y="252.2" transform="rotate(-90 185.3 252.2)">3</text>
<text x="175.8" y="258.9">1</text>
<text x="185.3" y="267.4" transform="rotate(-90 185.3 267.4)">2</text>
</g>
<g font-size="1.3" fill="#939391">
<text x="172" y="160.8">R55</text>
<text x="172" y="200.2">C70</text>
</g>
<g font-size="1" fill="#006464">
<text x="47" y="32.8">HDMI-A</text>
<text x="342.9" y="32.8">HDMI-A</text>
<text x="92.7" y="36.6">RClamp0524P</text>
<text x="307.3" y="36.6">RClamp0524P</text>
<text x="92.7" y="51.8">RClamp0524P</text>
<text x="307.3" y="51.8">RClamp0524P</text>
<text x="138.2" y="72.9">47k</text>
<text x="158.5" y="75.4">47k</text>
<text x="256.3" y="75.4">1.8k</text>
<text x="276.6" y="72.9">1.8k</text>
<text x="206.7" y="78.2">+5V</text>
<text x="208.6" y="83.6">0.5A PTC</text>
<text x="80.3" y="86.1">1k</text>
<text x="181.4" y="85.6">1uF</text>
<text x="233.4" y="85.6">100nF</text>
<text x="332.5" y="88.1">100k</text>
<text x="177.4" y="92">GND</text>
<text x="229.5" y="92">GND</text>
<text x="328.6" y="94.5">GND</text>
<text x="49.2" y="100.9">GND</text>
<text x="345.1" y="100.9">GND</text>
<text x="32" y="139">CEC</text>
<text x="54.8" y="139">RX_5V</text>
<text x="77.7" y="139">RX_HPD</text>
<text x="100.5" y="139">RX_SCL</text>
<text x="123.4" y="139">RX_SDA</text>
<text x="146.3" y="139">RXA_UTIL</text>
<text x="251.7" y="139">HDMI_OUT_5V</text>
<text x="274.5" y="139">TXA_HPD</text>
<text x="297.4" y="139">TXA_SCL</text>
<text x="320.3" y="139">TXA_SDA</text>
<text x="172.9" y="183.9">0R</text>
<text x="162.3" y="243.1">100k</text>
<text x="177.8" y="247.5">2N7002</text>
<text x="213.5" y="248.7">1M</text>
<text x="169.9" y="264.6">100k</text>
<text x="166" y="271.1">GND</text>
<text x="183.8" y="277.4">GND</text>
</g>
<g font-size="1" fill="#939391">
<text x="173" y="166.1">1k</text>
<text x="172.5" y="205.5">1uF</text>
</g>
<g font-size=".9" fill="#840000">
<text x="71.5" y="40.1">RXA_2P</text>
<text x="321.7" y="40.1">TXA_2P</text>
<text x="71.5" y="42.7">RXA_2N</text>
<text x="71.5" y="47.7">RXA_1P</text>
<text x="321.7" y="47.7">TXA_1P</text>
<text x="321.7" y="42.7">TXA_2N</text>
<text x="71.5" y="50.3">RXA_1N</text>
<text x="321.7" y="50.3">TXA_1N</text>
<text x="71.5" y="55.4">RXA_0P</text>
<text x="71.5" y="57.9">RXA_0N</text>
<text x="321.7" y="57.9">TXA_0N</text>
<text x="321.7" y="55.4">TXA_0P</text>
<text x="71.5" y="63">RXA_CP</text>
<text x="71.5" y="65.5">RXA_CN</text>
<text x="321.7" y="63">TXA_CP</text>
<text x="321.7" y="65.5">TXA_CN</text>
</g>
</svg>
